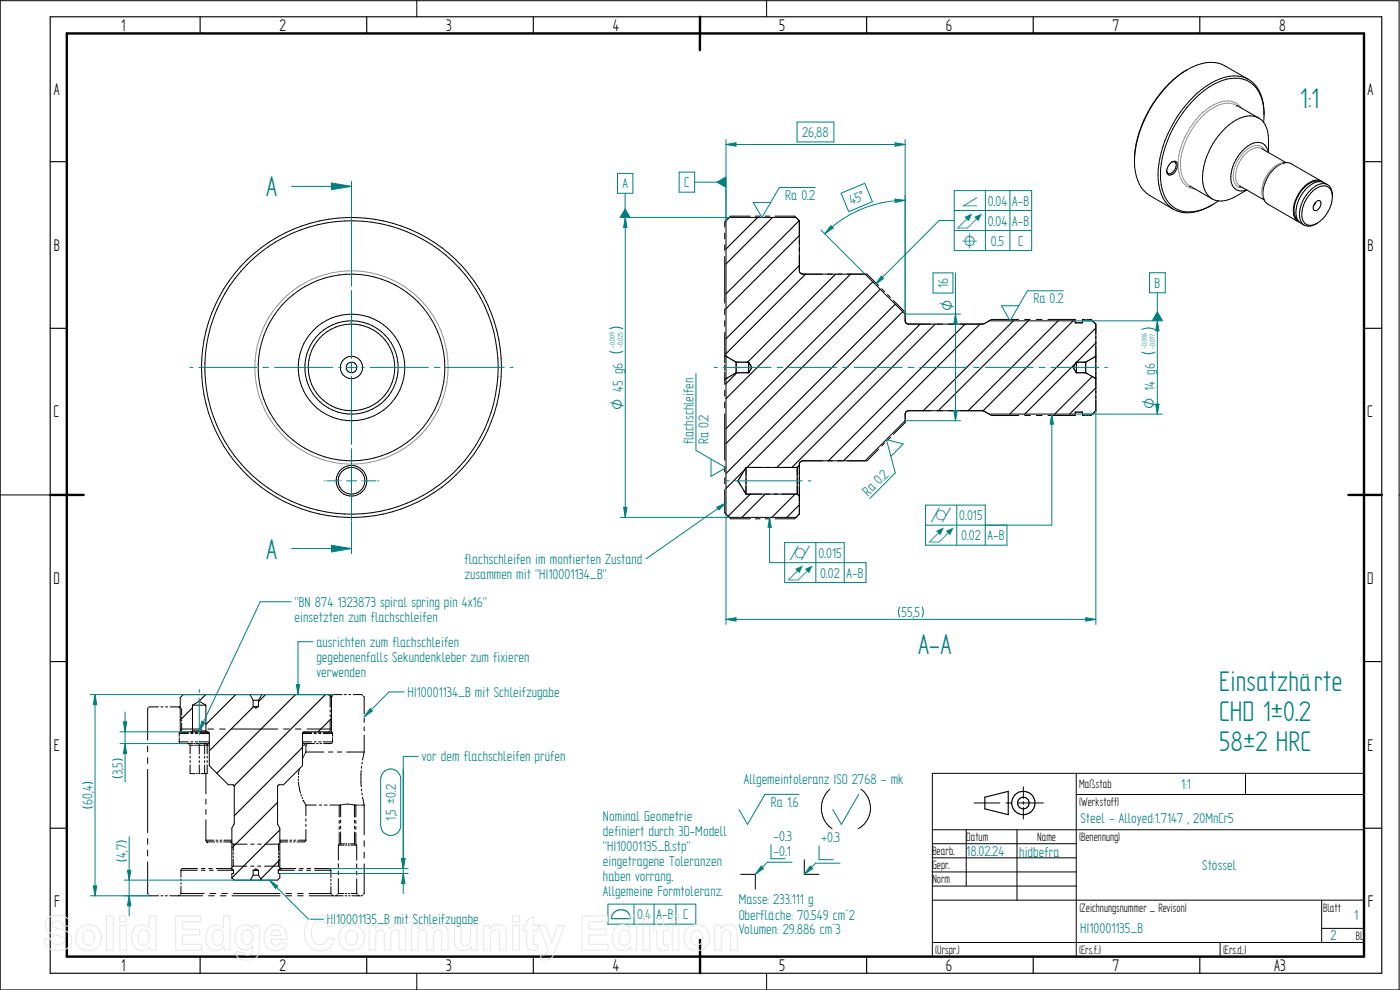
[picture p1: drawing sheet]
<svg xmlns="http://www.w3.org/2000/svg" width="420mm" height="297mm" viewBox="0 0 420 297" stroke-linecap="round" stroke-linejoin="round" font-family="sans-serif">
<g fill="none" stroke="#000" stroke-width=".3">
<path d="M.1 .2h419.8v296.8h-419.8M125.1 0v5M230.1 0v5M356.4 20.9a34 34 0 0 0-15.9 27.5M356.4 20.9a35.4 35.4 0 0 0-15.9 25.9M356.4 20.9a11.4 11.4 0 0 1 11.2-1.1l7.1 4M371.2 31.6l6.6 3.8M371.2 31.6h.1M374.7 23.8a10.3 10.3 0 0 0-9.8 .4 34.3 34.3 0 0 0-16.4 21.5 19.8 19.8 0 0 0 .5 13.7 8.5 8.5 0 0 0 3.2 3.4M374.7 23.8a10.5 10.5 0 0 1 4.6 8.8l.1 1.5M377.8 35.4a6.8 6.8 0 0 1 2.9 6.4v4M377.8 35.4a7.4 7.4 0 0 0-7.9 1.3 21.4 21.4 0 0 0-8.9 18.2 5.5 5.5 0 0 0 4.7 5.4"/>
<path d="M379.3 36.7a13.4 13.4 0 0 0-3.3-11.4 9.3 9.3 0 0 0-10.5-.6 33.3 33.3 0 0 0-16.3 20.9 18.1 18.1 0 0 0 1.1 14.6 8.2 8.2 0 0 0 9.8 2.9 18.7 18.7 0 0 0 5.6-2.8M340.5 48v.4M340.5 48.4a11.6 11.6 0 0 0 4.6 10.3l7.1 4.1M351.3 48.9a1.18 1.18 0 0 1 1.6-.4 1.18 1.18 0 0 1 .4 1.6l-.2 .6a2.09 2.09 0 0 1-2.6 1.6 2.54 2.54 0 0 1 .8-3.4zM351.7 48.6a.94 .94 0 0 1 1.2 .2 .94 .94 0 0 1 0 1.2l-.4 1.1a1.83 1.83 0 0 1-1.9 1l-.4-.8M357.1 55.8h.1M357.2 55.8l6.6 3.9M372.1 55.8h.1M372.1 55.8l7.3 4.2M374.2 57a16 16 0 0 1-7.6 3.3h-.9M378.6 44.6l7.3 4.2M379.1 59.3l.2 .6"/>
<path d="M380.6 45.7a3.3 3.3 0 0 0-5.2-2.4 11.9 11.9 0 0 0-5.8 11.5 3.1 3.1 0 0 0 4.5 2.2M385.1 48.9h.1M385.7 48.8l-.6 .1M396.1 54.5a5.5 5.5 0 0 0-5.5 2.7 7.9 7.9 0 0 0-1.6 8.4l.5 .4M396.6 54.4l-9.1-5.3a4.4 4.4 0 0 0-5.1 1.5 10 10 0 0 0-3.1 9l1.1 1.6 9.2 5.3M396.6 54.4a5 5 0 0 0-5.7 2.2 9 9 0 0 0-2.3 8.8l.8 1 .6 .3M396.6 54.4l.3 .2M398.4 55.4a4.3 4.3 0 0 0-6.1 .9 10 10 0 0 0-3.1 9.1l.3 .6M398.4 55.4a4.3 4.3 0 0 0-5 1.5 9.9 9.9 0 0 0-3.2 9.1l.3 .6 .9 1M398.4 55.4a3.9 3.9 0 0 1 1.5 3.7M363.8 61.5a11.7 11.7 0 0 1-11.6 1.3M389.5 66l.3 .5 1.6 1.1"/>
<path d="M394.6 67.3a2.73 2.73 0 0 1-3-.2 2.73 2.73 0 0 1-.9-2.9 9.9 9.9 0 0 1 5.6-8.3 2.64 2.64 0 0 1 3.6 2.8 9.8 9.8 0 0 1-6.5 9.1l-2-.2M394.7 60.7v.4l-.5 .6M395.1 60.5a.87 .87 0 0 1 1.3-.1 .87 .87 0 0 1-.1 1.3l-.2 .5a1.05 1.05 0 0 1-.8 .9 1.05 1.05 0 0 1-1.2-.5l.1-.9zM.1 148.5h15M419.9 148.5h.2M249 236.8a7.6 7.6 0 0 0 .7 11.9M258.4 236.8a7 7 0 0 1-.9 11.9M279.8 232h129.6v55h-129.6zM307.1 236.1v3.5M323 232v55M323 238.4h86.4M373.8 232v6.4"/>
<path d="M241.4 258v4.3h4.4M279.8 249h129.6M279.8 257.4h43.2M279.8 253.2h43.2M290 249v16.9M292.3 240.9h7.8M301.9 240.9h1.7M305.2 249v21.1M305.4 240.9h7.7M307.1 240.5v.8M307.1 242.2v3.5M222.3 262.3h4.4v4.4"/>
<path d="M279.8 270.1h129.6M279.8 265.9h43.2M279.8 261.6h43.2M396.7 278.6h12.7M396.7 270.1v12.7M125.1 292v5M230.1 292v5M279.8 282.8h129.6M366.2 282.8v4.2"/>
</g>
<g fill="none" stroke="#000" stroke-width=".34">
<path d="M15.1 5h399.6v287h-399.6zM60.1 5v5M110.1 5v5M160.1 5v5M210.1 5v5M260.1 5v5M310.1 5v5M360.1 5v5M15.1 48.5h5M409.4 48.5h5.3M15.1 98.5h5M409.4 98.5h5.3"/>
<path d="M15.1 148.5h5M409.4 148.5h5.3M15.1 198.5h5M409.4 198.5h5.3M295.6 239.2l7-1.8v7l-7-1.7zM15.1 248.5h5M409.4 248.5h5.3M60.1 287v5M110.1 287v5M160.1 287v5M210.1 287v5M260.1 287v5"/>
<path d="M310.1 287v5M360.1 287v5"/>
<circle cx="307.1" cy="241" r="1.75"/>
<circle cx="307.1" cy="240.9" r="3.5"/>
</g>
<path d="M20.1 10h389.3v277h-389.3zM210.1 5l-.1 10M15.1 148.5h10M404.7 148.5h10M210.1 282v10" fill="none" stroke="#000" stroke-width=".72"/>
<path d="M371.1 31.6a7.5 7.5 0 0 0-7.8 1.2 22.1 22.1 0 0 0-9 16.9 7.2 7.2 0 0 0 2.8 6.1M372.7 32.5a5.8 5.8 0 0 0-7.4-1.6 21.7 21.7 0 0 0-11.7 19.6 6 6 0 0 0 5.1 6.2M378.6 44.6a4.1 4.1 0 0 0-4.9 1.6 8.5 8.5 0 0 0-2.4 8.7l.8 .9M379.6 45.1a2.87 2.87 0 0 0-4.5-.9 10.4 10.4 0 0 0-4.9 10 2.61 2.61 0 0 0 2.9 2.2M385.1 48.9a9.2 9.2 0 0 0-6.3 7.9l.3 2.5M385.5 48.8a7.3 7.3 0 0 0-6 5l-.6 2a5.2 5.2 0 0 0 .4 3.9" fill="none" stroke="#949494" stroke-width=".3"/>
<path d="M239.8 238.3h-10.2l-5.2 9.1-2.6-4.5M257.7 238.3l-5.2 9.1-2.6-4.5M244.8 259l-3.4 3.3" fill="none" stroke="#008080" stroke-width=".3"/>
<path d="M243.2 259.9l.7 .7-2.5 1.7z" fill="#008080"/>
<path d="M230.3 258.7l-3.6 3.6M243.2 259.9l.7 .7-2.5 1.7zM244.8 259h7.3M245.8 253.7v4.2h4.2" fill="none" stroke="#008080" stroke-width=".3"/>
<path d="M228.4 259.9l.7 .7-2.4 1.7z" fill="#008080"/>
<g fill="none" stroke="#008080" stroke-width=".3">
<path d="M87.5 55.9h18v8.2M105.5 65.9v1.7M105.5 69.4v16.5M105.5 87.6v1.8M105.5 91.1v16.5M105.5 109.4v1.7M105.5 112.9v16.4M105.5 131.1v1.7M105.5 134.6v16.4M105.5 152.9v1.7M105.5 156.3v8.3M228.4 259.9l.7 .7-2.4 1.7z"/>
<path d="M230.3 258.7h7.4M231.4 253.4v4.2h4.2M182.4 271.3h26.4v6h-26.4zM190.3 271.3v6M196.3 271.3v6M202.9 271.3v6"/>
</g>
<g fill="none" stroke="#000" stroke-width=".3">
<circle cx="105.5" cy="110.3" r="13"/>
<circle cx="105.5" cy="110.3" r="3.3"/>
<circle cx="105.5" cy="110.2" r="16"/>
<circle cx="105.5" cy="110.3" r="45"/>
<circle cx="105.5" cy="110.3" r="14"/>
<circle cx="105.5" cy="110.3" r="1.59"/>
<circle cx="105.5" cy="110.2" r="44"/>
<circle cx="105.5" cy="110.3" r="28"/>
<circle cx="105.5" cy="144.3" r="4.6"/>
<circle cx="105.5" cy="144.2" r="4"/>
</g>
<circle cx="105.5" cy="110.2" r="29" fill="none" stroke="#949494" stroke-width=".3"/>
<path d="M99.5 54.9l6 1-6 1z" fill="#008080"/>
<path d="M99.5 54.9l6 1-6 1zM87.5 164.6h18" fill="none" stroke="#008080" stroke-width=".3"/>
<path d="M99.5 163.6l6 1-6 1z" fill="#008080"/>
<path d="M105.5 54.4v1.5M322.7 96.3h26.2M346.6 98.8a4.6 4.6 0 0 0-3.9 0M347.3 96.3l.5 3h-1zM342.7 105.7a4.2 4.2 0 0 0 3.9 0M322.7 124.2h26.2M99.5 163.6l6 1-6 1zM105.5 164.6v1.5" fill="none" stroke="#008080" stroke-width=".3"/>
<g fill="none" stroke="#000" stroke-width=".34">
<path d="M227.4 65.2l-9.5 9.5M231.8 65.2l-13.9 14M239.8 66.2l-21.9 22M239.9 70.7l-22 22M239.9 79.7l-22 21.9M241.8 82.3l-23.9 23.8M250.8 82.3l-26.4 26.4M255.3 82.3l-37.4 37.3M261.9 84.5l-44 44.1M264.2 86.8l-46.3 46.3M268.7 91.3l-50.8 50.8M270.9 93.5l-46.7 46.8"/>
<path d="M276.2 97.2l-43 43.1M280.7 97.2l-43.1 43.1M289.6 97.2l-41 41.1M294.1 97.2l-41 41.1M304.1 96.3l-27 26.9M308.6 96.3l-27 26.9M317.6 96.3l-27 26.9M322.1 96.3l-27.1 27M328.9 98.4l-25.8 25.8M221.1 111.8l-3.2 3.3M322.9 108.9l-15.4 15.3M327.8 113l-11.3 11.2"/>
<path d="M328.9 102.9l-5.8 5.8M328.9 116.4l-7.9 7.8M223.4 141l-5.5 5.6M225.2 148.3l-6.7 6.6M229.6 148.3l-6.9 6.9M238.6 148.3l-7 6.9M239.9 151.5l-3.8 3.7"/>
</g>
<g fill="none" stroke="#000" stroke-width=".3">
<path d="M217.5 70v1.7M217.5 73.4v1.8M217.5 77v13.9M217.9 66.3v88l1 .9h20M218.9 65.2h20M225.2 64.9h-5.9l-1.8 1.7v1.6M226.6 64.9h1.5M229.6 64.9h1.4M232.6 64.9h5.9l1.4 1.4M239.4 65.8l.5 .5M239.9 66.3v14.9M217.5 92.7v1.7"/>
<path d="M217.5 96.2v1.7M217.5 99.7v9.2M239.9 81.2l.3 .8M239.9 81.2v.3M240.2 82l.7 .3M240.2 82l.2 .1M240.7 82.2l.2 .1M240.9 82.3h19.3l3.5 3.4M259.6 82.3l12 11.9M264.6 86.7l.9 .8M266.4 88.4l.8 .8M268.1 90.2l3.5 3.5v2.6"/>
<path d="M271.6 96.3l.1 .2M271.6 96.3l.3 .6M271.8 96.8l.1 .1M271.9 96.9l.2 .2M271.9 96.9l.7 .3M272.4 97.2h.2M295.4 97.1l-22.8 .1M295.4 97.1l-.1 .1M296 96.7l-.6 .4M296.4 96.6h-.2M296.7 96.4h-.1M305.7 95.8h-8.2l-.6 .4"/>
<path d="M307.5 95.8h1.7M311 95.8h1.7M314.5 95.8h8.2v.3M325.6 95.8h-.7v.4M325.9 95.8h.1M326.3 95.8h.1M326.7 95.8h.8l.4 .5M327.9 96.3h-3v.6h-2.2v-.6h-25.8l-1.5 .8M327.9 96.3l1 .9M328 96.4l.1 .1M328.2 96.6l.1 .1M328.5 96.8l.4 .4"/>
<path d="M328.9 97.2v26l-1 1h-3v-.5h-2.2v.5h-25.8l-1.5-.8M217.5 109.5v.5M217.5 110.6v.5M217.5 111.7v3.7M217.5 117.1v1.8M217.5 106.7l3.4 2M218.8 107.4l.2 .2M219.1 112.9l-.2 .1M219.3 107.7l.3 .2M219.6 112.6l-.2 .1M219.9 108l1 .7M220.9 111.8h3.8"/>
<path d="M220.9 108.7v3.1M220.9 108.7h3.8M220.9 111.8l-3.4 2M224.7 108.7l.9 1.5M224.7 108.7v3.1M224.7 108.7l.2 .4M225 111.4l-.3 .4M225 109.3h.1M225.1 111.1v.1M225.2 109.5v.1M225.3 110.9l-.1 .1M225.3 109.8l.3 .4"/>
<path d="M225.6 110.2l-.9 1.6M225.6 110.2l-.2 .5M322.1 110.2l.9 1.6M322.1 110.2l.3 .5M322.4 109.8l-.3 .4M322.5 110.9v.1M322.5 109.6h-.1M322.6 111.2l.1 .1M322.7 109.3l-.1 .1M322.8 111.4l.2 .4M323 108.7l-.3 .4M323 111.8h2.8"/>
<path d="M323 108.7l-.9 1.5M323 108.7v3.1M323 108.7h2.8M325.8 111.8l1 .6M325.8 108.7v3.1M325.8 111.8l3.1 1.8-.9-.5M326.8 108.1l-1 .6M327.1 112.6h.1M327.2 107.9l-.2 .1M327.5 112.8l.2 .1M327.7 107.6l-.2 .1M327.9 107.4l1-.5-3.1 1.8"/>
<path d="M217.5 120.7v1.6M217.5 124.2v13.9M217.5 139.9v1.7M239.7 139.9l.2-.2-.6 .6M239.9 139.2v15.1M239.9 139v.2M240.2 138.6l-.2 .2M240.2 138.6l-.3 .6M240.4 138.4l-.2 .2M240.9 138.3h-.3M240.9 138.3l-.7 .3M263.7 134.7l-3.5 3.6h-19.3"/>
<path d="M265.5 133l-.9 .8M267.2 131.2l-.8 .9M271.6 126.2l-12 12.1M271.6 124.2v2.6l-3.5 3.5M271.7 124l-.1 .2M271.9 123.5l-.1 .2M271.9 123.5l-.3 .7M272.1 123.4l-.2 .1M272.6 123.2h22.3l.5 .2M272.6 123.2l-.2 .1M272.6 123.2l-.7 .3M295.2 123.4h.2"/>
<path d="M295.4 123.4l.7 .4M296.2 123.9l.2 .1M296.6 124.1l.1 .1M296.9 124.3l.6 .4h8.3M307.5 124.7h1.7M311.1 124.7h1.6M322.7 124.3v.4h-8.2M324.9 124.4v.3h.8M325.9 124.7h.2M326.3 124.7h.2M327.9 124.2l-.4 .5h-.8M217.5 143.4v1.7"/>
<path d="M217.5 146.9v6.9l.5 .6M218.2 154.6l.1 .1M218.5 154.9h.1M218.8 155.1l.5 .6h5.9M221.5 144.3l.7 1.2M221.5 144.3l2.4 4M222.2 143l-.7 1.3M222.4 145.8l.2 .3M222.6 142.5l-.2 .2M222.8 146.4l.2 .3M222.9 141.8l-.1 .3M223.9 148.3h15.4"/>
<path d="M223.9 140.3l-.8 1.2M223.9 140.3h15.4M223.9 140.3l-2.4 4M223.9 140.3v8M226.7 155.7h1.4M229.6 155.7h1.5M238.9 155.2l-.4 .5h-5.9M239.1 155l-.1 .1M239.3 148.3l.2 .2M239.3 148.3l.6 .5-.2-.1M239.3 140.3v8M239.3 154.8v.1"/>
<path d="M239.4 140.1l-.1 .2M239.9 154.3l-1 .9M239.9 154.3l-.4 .3"/>
</g>
<path d="M347.3 96.3l.5 3h-1z" fill="#008080"/>
<path d="M346.8 121.2h1l-.5 3z" fill="none" stroke="#008080" stroke-width=".3"/>
<path d="M346.8 121.2h1l-.5 3z" fill="#008080"/>
<path d="M186.1 65.2h32.8M183 98.6a4.2 4.2 0 0 1 3.9 0M347.3 96.3v27.9M186.9 105.5a4.5 4.5 0 0 1-3.9 0M186.1 155.2h32.8M187.1 152.2h1.1l-.5 3z" fill="none" stroke="#008080" stroke-width=".3"/>
<path d="M187.1 152.2h1.1l-.5 3z" fill="#008080"/>
<path d="M187.7 65.2l.5 3h-1.1z" fill="none" stroke="#008080" stroke-width=".3"/>
<path d="M187.7 65.2l.5 3h-1.1z" fill="#008080"/>
<path d="M252.4 58l7.1-3 2.3 5.5-7.1 3zM268.6 59.7l3 .4-2.9 .6zM271.6 58.6v35.6M187.7 65.2v90M246.4 69l13.2 13.3" fill="none" stroke="#008080" stroke-width=".3"/>
<path d="M268.6 59.7l3 .4-2.9 .6z" fill="#008080"/>
<path d="M249.4 67.7l.7 .8-2.6 1.6z" fill="none" stroke="#008080" stroke-width=".3"/>
<path d="M249.4 67.7l.7 .8-2.6 1.6z" fill="#008080"/>
<path d="M271.6 60.1a34.2 34.2 0 0 0-24.1 10M328.9 123.2v64.2M217.9 154.3v33.1M270 182.1a3.5 3.5 0 0 0 0 3M276.8 182.1a3.5 3.5 0 0 1 0 3M325.9 185.3l3 .5-3 .6z" fill="none" stroke="#008080" stroke-width=".3"/>
<path d="M325.9 185.3l3 .5-3 .6z" fill="#008080"/>
<path d="M217.9 185.8l3-.5v1.1z" fill="none" stroke="#008080" stroke-width=".3"/>
<path d="M217.9 185.8l3-.5v1.1z" fill="#008080"/>
<g fill="none" stroke="#008080" stroke-width=".3">
<path d="M271.6 94.2h16.7M280 81.9h6v6h-6zM286.8 94.2l.5 3h-1.1zM214.4 110.2h.9M217 110.2h14.4M233.2 110.2h1.7M236.7 110.2h14.4M252.9 110.2h1.7M256.4 110.2h14.4M272.5 110.2h1.8M276 110.2h14.4M292.2 110.2h1.7"/>
<path d="M295.7 110.2h14.4M311.9 110.2h1.7M315.4 110.2h14.4M331.5 110.2h.9M271.6 126.2h16.7M218 144.3h.9M220.6 144.3h20.1M242.6 144.3h.8M217.9 185.8h111"/>
</g>
<path d="M286.8 94.2l.5 3h-1.1z" fill="#008080"/>
<path d="M286.2 123.2h1.1l-.5 3z" fill="none" stroke="#008080" stroke-width=".3"/>
<path d="M286.2 123.2h1.1l-.5 3z" fill="#008080"/>
<g fill="none" stroke="#008080" stroke-width=".3">
<path d="M187.6 58v7.4M105.5 61.8v.8M105.5 64.4v17.5M105.5 83.7v1.7M105.5 87.2v17.4M286.8 81.9v44.3M57 110.2h.9M59.7 110.2h17.4M78.9 110.2h1.7M82.4 110.2h17.5M101.7 110.2h.8M104 110.2h3"/>
<path d="M105.5 106.4v.9M105.5 108.8v3M105.5 113.2v.9M105.5 115.9v17.5M108.5 110.2h.8M111.1 110.2h17.5M130.4 110.2h1.7M133.8 110.2h17.5M153.1 110.2h.9M105.5 135.1v1.7M105.5 136.9v19.2M97.4 144.3h.2"/>
<path d="M98.1 144.3h3.7M102.3 144.3h.2M104 144.3h3M105.5 157.9v.9M108.5 144.3h.2M109.2 144.3h3.6M113.4 144.3h.2"/>
</g>
<path d="M187.6 62.4l1.7 3h-3.4z" fill="#008080"/>
<path d="M185.3 52h4.6v6h-4.6zM347.3 87.8v8.5" fill="none" stroke="#008080" stroke-width=".3"/>
<path d="M347.3 93.3l1.8 3h-3.5z" fill="#008080"/>
<path d="M208.5 54.7h9.4M345 81.8h4.7v6h-4.7z" fill="none" stroke="#008080" stroke-width=".3"/>
<path d="M214.9 54.7l3-1.8v3.5z" fill="#008080"/>
<path d="M203.8 51.6h4.7v6.1h-4.7zM217.9 53.2v13.1M231 155.2v13.6" fill="none" stroke="#008080" stroke-width=".3"/>
<path d="M231 155.2l.5 3h-1z" fill="#008080"/>
<path d="M315.7 124.2v33.4M231 155.2l.5 3h-1zM231 168.8h28.9v6h-24.4v-12h17.9v12M244.8 162.8v12" fill="none" stroke="#008080" stroke-width=".3"/>
<path d="M315.7 124.2l.4 3.1h-.9z" fill="#008080"/>
<path d="M239.2 36.6h11.1v6h-11.1zM217.9 41.9v24.4M217.9 43.3l3-.5v1.1zM244.7 56.3h-10.8l-5.2 8.9-2.7-4.5h5.3M271.6 41.9v51.8M319.1 87.2h-10.8l-5.2 9.1-2.5-4.6h5.2M267.4 136.9l3.6-3.7-5-1.3 2.7 10-7.6 7.7M315.7 124.2l.4 3.1h-.9zM277.8 157.6h37.9M287.1 151.6v12M302.2 157.6v6h-24.4v-12h17.9v12" fill="none" stroke="#008080" stroke-width=".3"/>
<path d="M217.9 43.3l3-.5v1.1z" fill="#008080"/>
<path d="M268.6 42.8l3 .5-3 .6z" fill="none" stroke="#008080" stroke-width=".3"/>
<path d="M268.6 42.8l3 .5-3 .6z" fill="#008080"/>
<path d="M217.9 43.3h53.7M281.8 66.2l-19.1 19.1" fill="none" stroke="#008080" stroke-width=".3"/>
<path d="M264.5 82.8l.7 .8-2.5 1.7z" fill="#008080"/>
<path d="M286.4 57.2h23.2v18h-23.2zM295.7 57.2v18M303.1 57.2v18M281.8 66.2h4.6M286.4 69.2h23.2M286.4 63.2h23.2M264.5 82.8l.7 .8-2.5 1.7zM217.9 150.9l-24 16.8" fill="none" stroke="#008080" stroke-width=".3"/>
<path d="M215.1 152.2l2.8-1.3-2.2 2.1z" fill="#008080"/>
<path d="M208.9 112.1v23l9 5.2-4.5 2.6v-5.1M215.1 152.2l2.8-1.3-2.2 2.1zM115 231.7a3 3 0 0 1 3.3-.8 3 3 0 0 1 2 2.8v14a3 3 0 0 1-3 3 3 3 0 0 1-3.1-3v-14zM84 262.1h38.5M98.8 260.6h23.7M121 262.1l.5 3h-1z" fill="none" stroke="#008080" stroke-width=".3"/>
<path d="M57.8 212.3l-3.7 3.8M61.8 208.4l-2.1 2M70.7 208.4l-8.9 8.9M76.1 212l-13.3 13.3M79.7 208.4l-2.1 2.1M88.7 208.4l-23.6 23.6M97.7 208.4l-27.4 27.4M99.5 215.6l-4 4M90.8 224.2l-20.5 20.6M83.3 240.7l-13.7 13.7M84 249l-14.4 14.4M84 258l-5.7 5.7" fill="none" stroke="#000" stroke-width=".34"/>
<g fill="none" stroke="#000" stroke-width=".3">
<path d="M44.5 212.4l-.2 .2v9.4M47.6 212.1l-2.9 .1M48.3 212.1h.6M49.7 212.1h.6M51.1 212.1h2.7M53.8 212.1h.1M53.8 212.1l.2 .2M53.9 219.8h2.6M53.9 219.8h.1M54 212.1h.1M54 219.5l-.1 .3M54.1 219.3h.1"/>
<path d="M54.3 219.2h.1M54.3 212.6l.2 .2v1.8M54.5 218.7h6.1M54.5 218.7l-.2 .3M54.5 215.1v.4M54.5 216v.4M54.5 216.9v1.8M57.3 219.8h.6M57.8 219.3h4M57.8 219.3l-.3 .3M57.8 211.6v7.7M57.8 211.6h4"/>
<path d="M58.6 219.8h.7M60 219.8h2.7M61.8 219.3l.3 .3M61.8 211.6l-2-1.2-2 1.2M61.8 211.6v7.7M62.4 218.7h1.7M62.7 219.8l.1 .3M65.9 218.7h1.7M69.4 218.7h13.9M75 208.4l1 1.7M76 210.1h1.6M76 212h1.6"/>
<path d="M76 212l.8 .5 .8-.5M76 210.1v1.9M77.6 210.1v1.9M78.6 208.4l-1 1.7M85.1 218.7h1.8M88.6 218.7h1.7M90.9 219.8l-.1 .3M90.9 219.8h2.6M92.1 218.7h7M94.3 219.8h.6M95.6 219.8h.7M97 219.8h2.7"/>
<path d="M98.6 208.4l.9 .9v9.6l-.7 .7h-7.5l-.4 .2M99 208.4h-44l-.9 .9v9.6l.7 .7h7.5l.4 .2M99.1 213v.7M99.1 214.4v.7M99.1 215.9v2.8M99.1 218.7l.2 .4M99.1 208.4h.1M99.3 208.4h.1M99.4 219.2h.1M99.4 209l-.3 .3v2.9M99.5 219.4h.1M99.5 208.9h.1"/>
<path d="M99.6 219.5l.1 .3M99.6 208.7h.1M99.7 219.8l.1 .1M100 208.4l-.3 .3M102.6 208.4h-3M103.3 208.4h.7M104.7 208.4h.6M106 208.4h2.6l.2 .2M109.1 208.9l.2 .2v5.1M109.3 215.5v1.2M109.3 218.1v1.2M44.3 223.9v1.7"/>
<path d="M44.3 227.3v1.8M44.3 230.8v19M53.8 220.1h2.7M53.8 222.6h2.7M53.8 222.6v.1M53.8 221.1v.1M53.8 221.4v.2M53.8 221.8v.8M53.8 220v.8M53.9 222.8l.1 .2M54.2 223.1h.7M55.1 223.1h.2"/>
<path d="M55.5 223.1h.1M55.9 223.1h1.6M56.5 223.1l.2 .2M56.9 223.5l.2 .1M57.1 223.6h.8M57.1 229.5v2.6h1.4M57.1 223.6v2.6M57.1 226.9v.6M57.1 228.2v.6M57.3 222.6h.6M57.3 220.1h.6M57.8 223.1h.2"/>
<path d="M58.2 223.6h.1M58.3 223.1h.2M58.6 223.6h.1M58.6 222.6h.7M58.7 220.1h.6M58.8 223.1h1.4M58.9 232.1h.4M59 223.6h1.3M59.6 232.1h.4M59.8 223.1v.2M59.8 223.5v2.7M59.8 226.9v.6"/>
<path d="M59.8 228.2v.6M59.8 229.5v2.6M60 222.6h2.8M60.1 220.1h2.7M60.4 232.1h1.5M60.4 223.1h.1M60.4 223.6h.1M60.7 223.1h.1M60.7 223.6h.1M60.9 223.1l.5 .1M60.9 223.6h.8M61.4 223.4v2.8"/>
<path d="M61.4 226.9v.6M61.4 228.2v.6M61.4 229.5v2.6M61.6 223.1h.4M61.7 223.1l.1 .1M61.8 232.1v6.1M61.8 239.8v1.5M62 223.6h.4M62 223.4l.2 .2v2.6M62.1 223.1h.1M62.2 226.9v.6M62.2 228.2v.6"/>
<path d="M62.2 229.5l-.2 2.6M62.3 223.1h.1M62.5 223.1h.3M62.6 223.6h.2M89.5 233.8l.1 .3M89.6 232.9v.4M89.6 234.7l.6 3.3M89.8 230.7l-.2 1.7M90.3 238.5l.2 .3M90.7 239.3l.1 .3M90.8 220.1v9.6l-5.7 5.8h-1.3l-.5 .2v11.4l.7 1.4v12.5h-.5v1.1h.5v1.3l-.7 .7h-13l-.7-.7v-1.3h.5v-1.1h-.5v-12.5l.7-1.4v-11.1l-.5-.5h-1.3l-5.7-5.8v-9.6M90.8 223.1h.4"/>
<path d="M90.8 223.6h.3M90.8 220.1h2.7M90.8 222.6h2.7M91 227.1l-.3 .6M91.2 226.8l-.1 .1M91.3 226.5v.1M91.4 223.1h.1M91.5 223.6h.3M91.6 223.1h.1M91.8 225.6l-.3 .7M91.8 225.6h5.4M91.8 223.6v.6"/>
<path d="M91.8 224.4v.1M91.8 224.7v.2M91.8 225v.6M92 223.4l-.2 .2M92.3 223.1l-.2 .1M94.3 222.6h.6M94.3 220.1h.6M94.4 223.1h-2.6M95 223.1h.5M95.6 222.6h.7M95.7 220.1h.6M96 223.1h.6"/>
<path d="M97 222.6h2.8M97.1 220.1h2.7v.8M98.6 225.6h1.3M99.4 223.1h-2.3M99.7 222.8l-.1 .2M99.8 221.1v.1M99.8 221.5v.1M99.8 221.9v.7M99.8 222.6v.1M101.3 225.6h1.3M104 225.6h5.3M108.4 231.2v4.9"/>
<path d="M108.4 236.7l.1 .6M108.5 230l-.1 .5M108.6 238l.1 .5M108.7 228.7l-.1 .6M108.8 239.2l.5 2.4M109.3 225.6l-.5 2.4M109.3 220.6v5M44.3 258.6v9.5l.2 .2M44.3 251.6v1.7M44.3 255.1v1.7M61.8 252.1h2.4M61.8 242.9v1.4"/>
<path d="M61.8 246v6.2M61.9 252.3l.1 .2M62 252.5h.1M62.3 252.6h.1M62.3 252.6h2.1M64.8 252.1h.6M65 252.6h.5M66 252.1h.5M66.1 252.6h.5M67.1 252.6h2.2M67.2 252.1h2.4M69.3 252.6h.1"/>
<path d="M69.3 252.6l.2 .2M69.5 252.6h.1M69.8 253.1l.2 .2M70 253.3h4.2M70 259.9h4.1M70 259.9l-.2 .2M70 253.3v2M70 255.8v.5M70 256.8v.5M70 257.9v2M75.2 259.9h1M75.3 253.3h1"/>
<path d="M77.3 259.9h1M77.4 253.3h.9M79.4 259.9h4.2M79.4 253.3h4.2M83.6 253.3v2M83.6 255.9v.4M83.6 256.9v.4M83.6 257.9v2M83.6 259.9l.2 .2M83.8 253.1l-.2 .2M84 252.6h.1M84 252.1h2.3"/>
<path d="M84.3 252.6l-.2 .2M86.4 252.6h-2.2M87 252.6h.5M87 252.1h.5M88 252.6h.6M88.2 252.1h.6M89.4 252.1h2.4M91 240.1l.8 1.5M91 240.1h.1M91.4 252.6h-2.3M91.7 252.3l-.1 .2M91.8 241.6h3.1"/>
<path d="M91.8 241.6v3.2M91.8 245.7v.7M91.8 247.3v.7M91.8 248.9v3.2M91.8 252.1v.1M95.8 241.6h.8M97.4 241.6h.8M99 241.6h3.2M101.5 253.6h1.7M101.5 253.6v4.4M101.5 259.2v1.1M101.8 253.4l-.3 .2"/>
<path d="M101.8 241.6v3.6M101.8 246.2v.9M101.8 248v.9M101.8 249.8v3.6M102.2 253.2h1.3M102.2 241.6v3.5M102.2 246v.9M102.2 247.8v.9M102.2 249.6v3.6M102.2 253.2l-.1 .1M102.8 241.4l-.6 .2M103 241.4h.1"/>
<path d="M103.3 241.3h.2M103.7 241.3h1.2M103.7 253.6h.4M103.8 253.2h.3M104.5 253.2h.2M104.6 253.6h.3M105.1 253.2h1.3M105.1 241.3h.1M105.4 253.6h1.6M105.4 241.3l.1 .1M105.7 241.4l.7 .2M106.4 241.6h.8"/>
<path d="M106.4 241.6v3.5M106.4 246.1v.8M106.4 247.9v.8M106.4 249.6v3.6M106.4 253.2l.2 .1M106.8 241.6v3.6M106.8 246.2v.9M106.8 248v.9M106.8 249.8v3.6M106.8 253.5l.2 .1M107 253.6v4.5M107 259.2v1.1"/>
<path d="M107.5 241.6h.2M107.9 241.6h.2M108.4 241.6h.9M109.3 241.6v8.8M109.3 252.2v1.8M109.3 255.7v1.7M109.3 259.2v8.9l-.3 .2M44.8 268.6l.2 .2h2.6M48.3 268.8h.6M49.6 268.8h.6M51 268.8h9.8M53.8 268.6l-.2 .2"/>
<path d="M54.3 268.1h6.9M54.3 261.1h4.9M54.3 261v2.2M54.3 263.8v.5M54.3 264.9v.4M54.3 265.9v2.2M54.3 268.1l-.3 .2M54.6 260.6l-.3 .3M54.7 260.6h4.6M60.4 261.1h1.2M60.4 260.6h1.1M62.6 268.8h1.7"/>
<path d="M62.6 260.6h1.1M62.9 261.1h1.1M63 268.1h1.8M64.9 260.6h4.5M65.3 261.1h4.8M66.1 268.8h1.7M66.5 268.1h1.7M69.5 260.4l-.2 .2M69.6 260.6h.1M69.6 268.8h14.4M70.1 268.1h13.9M76 262.6h1.6"/>
<path d="M76 261.2h1.6M76 261.2l.8-.5 .8 .5M76 261.2v1.4M76 262.6l-.9 1.5M77.6 261.2v1.4M77.6 262.6l.9 1.5M83.5 261.1h4.8M84 260.6h.1M84.1 260.3l.2 .3M84.3 260.6h.1M84.3 260.6h4.5M85.8 268.1h1.7"/>
<path d="M85.8 268.8h1.7M89.3 268.1h1.7M89.3 268.8h1.7M89.6 261.1h1.2M89.9 260.6h1.1M92 261.1h1.2M92.1 260.6h1.1M92.8 268.1h6.5M94.4 260.6h4.5M94.5 261.1h4.8M99 260.6l.2 .3M99.3 261v.1"/>
<path d="M99.3 268.1l.2 .2M99.3 261.1v2.1M99.3 263.8v.5M99.3 264.9v.5M99.3 266v2.1M99.8 268.6l.2 .2M100.2 268.8h-7.4M101.1 268.6l-.3 .2M101.5 268.1h1.7M101.5 261.4v1.1M101.5 263.7v4.4M101.5 268.1l-.2 .2"/>
<path d="M103 268.8h-2.4M103.5 268.8h.5M103.7 268.1h.3M104.5 268.1h.4M104.6 268.8h.5M105.4 268.1h1.6M105.7 268.8h2.3M107 261.5v1M107 263.7v4.4M107 268.1l.3 .2M107.6 268.6l.1 .2M108.8 268.6l-.5 .2"/>
</g>
<path d="M121 262.1l.5 3h-1z" fill="#008080"/>
<path d="M120.5 257.6h1l-.5 3z" fill="none" stroke="#008080" stroke-width=".3"/>
<path d="M120.5 257.6h1l-.5 3z" fill="#008080"/>
<path d="M36 219.6h20.1M33.8 228.1a3.5 3.5 0 0 1 3 0M33.8 233a3.5 3.5 0 0 0 3 0M36 223.1h20M37.5 223.1l.5 3h-1zM121 230.7v37.4" fill="none" stroke="#008080" stroke-width=".3"/>
<path d="M37.5 223.1l.5 3h-1z" fill="#008080"/>
<path d="M37 216.6h1l-.5 3z" fill="none" stroke="#008080" stroke-width=".3"/>
<path d="M37 216.6h1l-.5 3z" fill="#008080"/>
<path d="M89.4 192.5v15.9M37.5 213.6v21" fill="none" stroke="#008080" stroke-width=".3"/>
<path d="M88.9 205.4h1l-.5 3z" fill="#008080"/>
<path d="M89.4 192.5h4.5M87.9 208.4h12.1M88.9 205.4h1l-.5 3zM116.7 207.6l-7.4 7.5" fill="none" stroke="#008080" stroke-width=".3"/>
<path d="M111.1 212.6l.6 .7-2.4 1.8z" fill="#008080"/>
<path d="M78.1 180.6l-18.3 38.7M111.1 212.6l.6 .7-2.4 1.8zM116.7 207.6h4.6" fill="none" stroke="#008080" stroke-width=".3"/>
<path d="M60.6 216.4l.9 .4-1.7 2.5z" fill="#008080"/>
<path d="M78.1 180.6h9.3M59.8 206.9v.9M59.8 209.6v10.9M60.6 216.4l.9 .4-1.7 2.5zM59.8 222.3v.8M35 252.7a3.2 3.2 0 0 1 3 0M35 258a3.2 3.2 0 0 0 3 0M37.2 264.1h33.1M37.2 268.8h7.8M38.8 268.8l.5 3h-1z" fill="none" stroke="#008080" stroke-width=".3"/>
<path d="M38.8 268.8l.5 3h-1z" fill="#008080"/>
<path d="M38.3 261.1h1l-.5 3z" fill="none" stroke="#008080" stroke-width=".3"/>
<path d="M38.3 261.1h1l-.5 3z" fill="#008080"/>
<path d="M27 208.4h73M24.8 235.1a3.5 3.5 0 0 1 3 0M24.8 242.1a3.5 3.5 0 0 0 3 0M38.8 251.1v23.7M27 268.8h18M28 265.8h1l-.5 3z" fill="none" stroke="#008080" stroke-width=".3"/>
<path d="M28 265.8h1l-.5 3z" fill="#008080"/>
<path d="M28.5 208.4l.5 3h-1z" fill="none" stroke="#008080" stroke-width=".3"/>
<path d="M28.5 208.4l.5 3h-1z" fill="#008080"/>
<path d="M28.5 208.4v60.4M80.9 264.1l11.7 11.7" fill="none" stroke="#008080" stroke-width=".3"/>
<path d="M80.9 264.1l2.4 1.8-.6 .7z" fill="#008080"/>
<path d="M121 226.9v33.7M70.3 264.1h12.1M80.9 264.1l2.4 1.8-.6 .7zM92.6 275.8h4.5" fill="none" stroke="#008080" stroke-width=".3"/>
<path d="M120.5 257.6h1l-.5 3z" fill="#008080"/>
<path d="M121 226.9h4.5M120.5 257.6h1l-.5 3z" fill="none" stroke="#008080" stroke-width=".3"/>
<g fill="none" stroke="#e6e6e6" stroke-width=".3">
<path d="M14.2 275.7a4.9 4.9 0 0 1 6.3 .1l.5 .9 .2 1.1-2.1 .1a2.04 2.04 0 0 0-1.5-1.5 2.04 2.04 0 0 0-2 .7 1.36 1.36 0 0 0 1.6 1.4l.5 .2a4.1 4.1 0 0 1 3.7 2.5 3.4 3.4 0 0 1-4.1 4 3.7 3.7 0 0 1-4.1-3.5l1.9-.2a2.23 2.23 0 0 0 2 1.9 2.23 2.23 0 0 0 2.3-1.3 1.51 1.51 0 0 0-1.6-1.3 5.8 5.8 0 0 1-3.9-2 2.74 2.74 0 0 1 .3-3.1zM25.6 279.4a2.02 2.02 0 0 1 2.3 .3 2.02 2.02 0 0 1 .4 2.4 1.8 1.8 0 0 1-2.2 1.5 1.8 1.8 0 0 1-1.3-2.3l.2-1.1zM32 274.8h2v10.3h-2zM36 274.8h2v1.8h-2zM36 277.6h2v7.5h-2zM40.4 278.4a2.93 2.93 0 0 1 4.4 .1v-3.7h2v10.3h-1.9v-1.1a3 3 0 0 1-3.5 1 3 3 0 0 1-1.9-3.1l.2-2.3zM42.2 279.3a1.65 1.65 0 0 1 1.9-.1 1.65 1.65 0 0 1 .7 1.7 2.05 2.05 0 0 1-2 2.8 2.93 2.93 0 0 1-.8-4.2zM52.7 274.8h7.6v1.7h-5.5v2.3h5.1v1.7h-5.1v2.8h5.7v1.8h-7.8zM62.7 278.4a2.93 2.93 0 0 1 4.4 .1v-3.7h2v10.3h-1.8v-1.1a3 3 0 0 1-3.6 1 3 3 0 0 1-1.9-3.1l.2-2.3zM64.5 279.3a1.65 1.65 0 0 1 1.9-.1 1.65 1.65 0 0 1 .7 1.7 2.05 2.05 0 0 1-2 2.8 2.93 2.93 0 0 1-.8-4.2zM71.4 278.4a2.85 2.85 0 0 1 4.5 .3v-1.1h1.9v6.7a3.1 3.1 0 0 1-3.6 3.8 2.81 2.81 0 0 1-3.4-2.4v-.2l2.3 .3a1.46 1.46 0 0 0 2.4 .4l.3-.6v-1.8a2.87 2.87 0 0 1-3.4 1.1 2.87 2.87 0 0 1-1.8-3l.2-2.3zM73.3 279.3a1.74 1.74 0 0 1 1.9 .1 1.74 1.74 0 0 1 .7 1.8 1.66 1.66 0 0 1-1.1 2.1 1.66 1.66 0 0 1-2.1-.9 3.2 3.2 0 0 1 .6-3.1z"/>
<path d="M80.2 278.5a3.5 3.5 0 0 1 3.9-.8 3.5 3.5 0 0 1 2.1 3.5v.7h-4.9a1.43 1.43 0 0 0 1 1.7 1.43 1.43 0 0 0 1.7-.9l2.1 .3a3.6 3.6 0 0 1-4.5 2.1 3.6 3.6 0 0 1-2.3-4.3l.3-1.5zM81.7 279.4a1.48 1.48 0 0 1 1.7-.3 1.48 1.48 0 0 1 .8 1.6h-2.9zM92.7 276a4.5 4.5 0 0 1 7.6 1.6l-2.1 .5a2.43 2.43 0 0 0-2.9-1.6 2.43 2.43 0 0 0-1.8 2.8 3.4 3.4 0 0 0 1.7 4 2.42 2.42 0 0 0 3.2-2l2 .6a4.6 4.6 0 0 1-5.4 3.2 4.6 4.6 0 0 1-3.6-5.1l.4-2.6zM104.5 279.4a2.02 2.02 0 0 1 2.4 .3 2.02 2.02 0 0 1 .3 2.4 1.8 1.8 0 0 1-2.2 1.5 1.8 1.8 0 0 1-1.3-2.3l.2-1.1zM110.8 277.6h1.8v1a2.65 2.65 0 0 1 4.4 0 2.54 2.54 0 0 1 3.1-1.1 2.54 2.54 0 0 1 1.6 2.8v4.8h-2v-4.3a1.29 1.29 0 0 0-1-1.8 1.29 1.29 0 0 0-1.4 1.6v4.5h-2v-4.1a1.51 1.51 0 0 0-.8-2 1.55 1.55 0 0 0-1.7 1.9v4.2h-2zM123.5 277.6h1.8v1a2.65 2.65 0 0 1 4.5 0 2.54 2.54 0 0 1 3-1.1 2.54 2.54 0 0 1 1.7 2.8v4.8h-2v-4.3a1.29 1.29 0 0 0-1.1-1.8 1.29 1.29 0 0 0-1.3 1.6l-.1 4.5h-2v-4.1a1.51 1.51 0 0 0-.8-2 1.55 1.55 0 0 0-1.7 1.9v4.2h-2zM136.4 277.6h2v3.4a2.34 2.34 0 0 0 .7 2.6 1.74 1.74 0 0 0 1.7-.5 1.74 1.74 0 0 0 .4-1.8v-3.7h2v7.5h-1.9v-1.2a2.65 2.65 0 0 1-3.1 1.3 2.65 2.65 0 0 1-1.8-2.9zM145.1 277.6h1.9v1.1a2.64 2.64 0 0 1 2.8-1.3 2.64 2.64 0 0 1 2.1 2.3v5.4h-2v-3.8a1.73 1.73 0 0 0-.9-2.3 1.66 1.66 0 0 0-1.9 2.1v4h-2zM153.9 274.8h2v1.8h-2zM153.9 277.6h2v7.5h-2zM158.1 276.2l2-1.2v2.6h1.3v1.6h-1.3v3.4a.78 .78 0 0 0 .3 .9 .78 .78 0 0 0 1-.1l.1 1.5a2.2 2.2 0 0 1-3.4-1.3v-4.4h-1v-1.6h1zM161.7 277.6h2.1l1.8 5.3 1.7-5.3h2.1l-3.1 8.5a2.93 2.93 0 0 1-3.9 1.9l-.1-1.6a1.59 1.59 0 0 0 2.2-1.3z"/>
<path d="M174.7 274.8h7.6v1.7h-5.5v2.3h5.1v1.7h-5.1v2.8h5.7v1.8h-7.8zM184.6 278.4a2.93 2.93 0 0 1 4.4 .1v-3.7h2v10.3h-1.8v-1.1a3 3 0 0 1-3.5 1 3 3 0 0 1-1.9-3.1l.2-2.3zM186.5 279.3a1.65 1.65 0 0 1 1.8-.1 1.65 1.65 0 0 1 .8 1.7 2.05 2.05 0 0 1-2.1 2.8 2.93 2.93 0 0 1-.7-4.2zM193 274.8h2v1.8h-2zM193 277.6h2v7.5h-2zM197.1 276.2l2-1.2v2.6h1.4v1.6h-1.4v3.4a.78 .78 0 0 0 .3 .9 .78 .78 0 0 0 1-.1l.2 1.5a2.2 2.2 0 0 1-3.4-1.3l-.1-4.4h-.9v-1.6h.9zM201.7 274.8h2v1.8h-2zM201.7 277.6h2v7.5h-2zM208.1 279.4a2.02 2.02 0 0 1 2.3 .3 2.02 2.02 0 0 1 .4 2.4 1.8 1.8 0 0 1-2.2 1.5 1.8 1.8 0 0 1-1.3-2.3l.2-1.1zM214.5 277.6h1.8v1.1a2.64 2.64 0 0 1 2.8-1.3 2.64 2.64 0 0 1 2.1 2.3l.1 5.4h-2v-3.8a1.73 1.73 0 0 0-1-2.3 1.66 1.66 0 0 0-1.8 2.1v4h-2z"/>
<circle cx="26.7" cy="281.3" r="3.9"/>
<circle cx="105.6" cy="281.3" r="3.9"/>
<circle cx="209.2" cy="281.3" r="3.9"/>
</g>
<g font-size="9.6" fill="#008080">
<text x="390.1" y="32.3">1:1</text>
<text x="79.9" y="58.9">A</text>
<text x="79.9" y="167.6">A</text>
<text x="275.5" y="196.3">A-A</text>
<text x="365.9" y="207.3">Einsatzhärte</text>
<text x="365.9" y="216.3">CHD 1u0.2</text>
<text x="365.9" y="225.3">58u2 HRC</text>
</g>
<g font-size="5.7">
<text x="36.4" y="9.2">1</text>
<text x="83.9" y="9.2">2</text>
<text x="133.9" y="9.2">3</text>
<text x="183.9" y="9.2">4</text>
<text x="233.9" y="9.2">5</text>
<text x="283.9" y="9.2">6</text>
<text x="333.9" y="9.2">7</text>
<text x="383.9" y="9.2">8</text>
<text x="16.1" y="28.5">A</text>
<text x="410.4" y="28.5">A</text>
<text x="16.1" y="75.2">B</text>
<text x="410.4" y="75.2">B</text>
<text x="16" y="125.2">C</text>
<text x="410.3" y="125.2">C</text>
<text x="16" y="175.2">D</text>
<text x="410.3" y="175.2">D</text>
<text x="16.1" y="225.2">E</text>
<text x="410.4" y="225.2">E</text>
<text x="16.3" y="272">F</text>
<text x="410.5" y="272">F</text>
<text x="36.4" y="291.2">1</text>
<text x="83.9" y="291.2">2</text>
<text x="133.9" y="291.2">3</text>
<text x="183.9" y="291.2">4</text>
<text x="233.9" y="291.2">5</text>
<text x="283.9" y="291.2">6</text>
<text x="333.9" y="291.2">7</text>
<text x="382.4" y="291.2">A3</text>
</g>
<g font-size="4.8" fill="#008080">
<text x="240.7" y="41.1">26,88</text>
<text x="186.8" y="56.5">A</text>
<text x="205.3" y="56.2">C</text>
<text x="235.7" y="60">Ra 0.2</text>
<text x="255.6" y="61.6" transform="rotate(-22 255.6 61.6)">45°</text>
<text x="296.4" y="61.7">0.04 A-B</text>
<text x="296.4" y="67.7">0.04 A-B</text>
<text x="297.4" y="73.7">0.5</text>
<text x="305.6" y="73.7">C</text>
<text x="284.5" y="86.4" transform="rotate(-90 284.5 86.4)">16</text>
<text x="346.5" y="86.4">B</text>
<text x="310.2" y="91">Ra 0.2</text>
<text x="208.1" y="133.3" transform="rotate(-90 208.1 133.3)">flachschleifen</text>
<text x="212.6" y="133.3" transform="rotate(-90 212.6 133.3)">Ra 0.2</text>
<text x="265.6" y="144" transform="rotate(-45 265.6 144)">2</text>
<text x="260.6" y="149" transform="rotate(-45 260.6 149)">Ra 0.</text>
<text x="287.9" y="156.1">0.015</text>
<text x="245.6" y="167.3">0.015</text>
<text x="288.4" y="162.1">0.02 A-B</text>
<text x="139.4" y="169.2">flachschleifen im montierten Zustand</text>
<text x="139.4" y="173.7">zusammen mit &quot;HI10001134_B&quot;</text>
<text x="246.1" y="173.3">0.02 A-B</text>
<text x="88.4" y="182">&quot;BN 874 1323873 spiral spring pin 4x16&quot;</text>
<text x="270.5" y="185.1">55,5</text>
<text x="88.4" y="186.5">einsetzten zum flachschleifen</text>
<text x="95" y="194.1">ausrichten zum flachschleifen</text>
<text x="95" y="198.5">gegebenenfalls Sekundenkleber zum fixieren</text>
<text x="95" y="203">verwenden</text>
<text x="122.3" y="209.1">HI10001134_B mit Schleifzugabe</text>
<text x="36.8" y="232.5" transform="rotate(-90 36.8 232.5)">3,5</text>
<text x="126.6" y="228.5">vor dem flachschleifen prüfen</text>
<text x="223.3" y="235.4">Allgemeintoleranz ISO 2768 - mk</text>
<text x="354.5" y="236.7">1:1</text>
<text x="27.8" y="241.6" transform="rotate(-90 27.8 241.6)">60,4</text>
<text x="231.4" y="242.1">Ra 1.6</text>
<text x="118.8" y="246.2" transform="rotate(-90 118.8 246.2)">1,5 ±0.2</text>
<text x="181" y="246.5">Nominal Geometrie</text>
<text x="181" y="251">definiert durch 3D-Modell</text>
<text x="324.3" y="247">Steel - Alloyed:1.7147 , 20MnCr5</text>
<text x="38" y="257.4" transform="rotate(-90 38 257.4)">4,7</text>
<text x="181" y="255.5">&quot;HI10001135_B.stp&quot;</text>
<text x="232.1" y="252.4">-0.3</text>
<text x="232.1" y="256.9">-0.1</text>
<text x="246.5" y="252.7">+0.3</text>
<text x="290" y="256.7">18.02.24</text>
<text x="305.9" y="257">hidbefra</text>
<text x="181" y="260">eingetragene Toleranzen</text>
<text x="360.8" y="261.1">Stössel</text>
<text x="181" y="264.5">haben vorrang.</text>
<text x="181" y="268.9">Allgemeine Formtoleranz.</text>
<text x="191.3" y="275.8">0.4 A-B C</text>
<text x="221.7" y="271.4">Masse: 233.111 g</text>
<text x="221.7" y="275.9">Oberfläche: 70.549 cm^2</text>
<text x="98.1" y="277.3">HI10001135_B mit Schleifzugabe</text>
<text x="221.7" y="280.4">Volumen: 29.886 cm^3</text>
<text x="324.2" y="280.1">HI10001135_B</text>
<text x="406.4" y="276.1">1</text>
<text x="399.3" y="282.1">2</text>
</g>
<g font-size="4.6" fill="#008080">
<text x="288.7" y="61.7">g</text>
<text x="287.1" y="67.7">_</text>
<text x="288.7" y="73.7">l</text>
<text x="286" y="93.3" transform="rotate(-90 286 93.3)">O</text>
<text x="186.9" y="122.9" transform="rotate(-90 186.9 122.9)">O 45 g6</text>
<text x="346.6" y="122.7" transform="rotate(-90 346.6 122.7)">O 14 g6</text>
<text x="279.3" y="156.1">j</text>
<text x="237" y="167.3">j</text>
<text x="278.5" y="162.1">_</text>
<text x="236.2" y="173.3">_</text>
<text x="183.2" y="275.8">h</text>
</g>
<g font-size="4.1">
<text x="323.9" y="236.4">Maßstab</text>
<text x="323.9" y="241.7">(Werkstoff)</text>
<text x="279.8" y="256.5">Bearb.</text>
<text x="290" y="252.3">Datum</text>
<text x="311.3" y="252.3">Name</text>
<text x="323.9" y="252.3">(Benennung)</text>
<text x="279.8" y="260.7">Gepr.</text>
<text x="279.8" y="265">Norm</text>
<text x="324" y="273.5">(Zeichnungsnummer _ Revison)</text>
<text x="397.1" y="273.6">Blatt</text>
<text x="406.9" y="281.9">Bl.</text>
<text x="280.7" y="286.1">(Urspr.)</text>
<text x="323.9" y="286.1">(Ers.f.:)</text>
<text x="367.1" y="286.1">(Ers.d.:)</text>
</g>
<g font-size="2.4" fill="#008080">
<text x="184.5" y="104.4" transform="rotate(-90 184.5 104.4)">-0,009</text>
<text x="186.9" y="104.4" transform="rotate(-90 186.9 104.4)">-0,025</text>
<text x="344.2" y="104.6" transform="rotate(-90 344.2 104.6)">-0,006</text>
<text x="346.6" y="104.6" transform="rotate(-90 346.6 104.6)">-0,017</text>
</g>
</svg>
